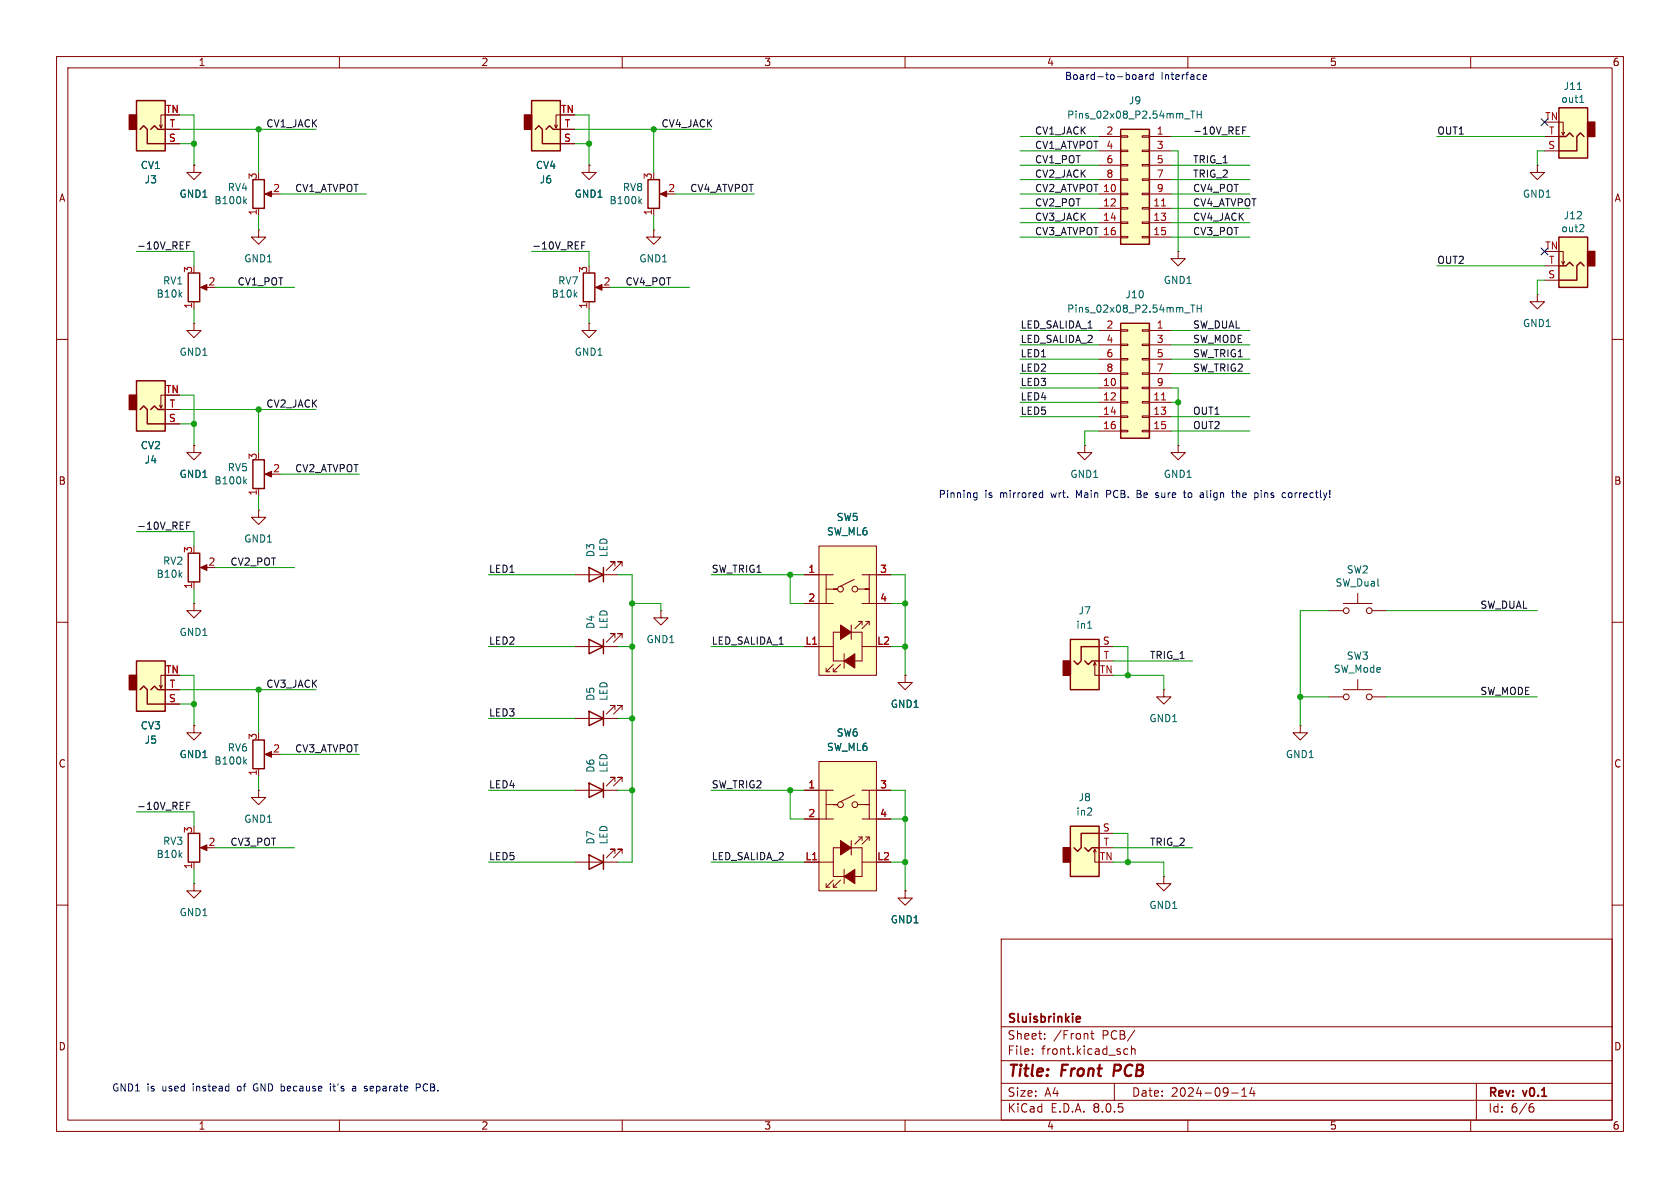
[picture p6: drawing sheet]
<svg xmlns="http://www.w3.org/2000/svg" width="297mm" height="210mm" viewBox="0 0 297 210" stroke-linecap="round" stroke-linejoin="round" font-family="sans-serif">
<g fill="none" stroke="#840000" stroke-width=".18">
<path d="M10 10h277v190h-277zM12 12h273v186h-273zM60 10v2M110 10v2M160 10v2M210 10v2M260 10v2M10 60h2M285 60h2M10 110h2M234.9 108h2.6M237.5 106.7h5.1"/>
<path d="M240 104.9v1.8M242.6 108h2.5M285 110h2M10 160h2M34.3 152.4v1.3M35.8 149.9h1M285 160h2M177 166h108v32h-108zM60 198v2M110 198v2M160 198v2M177 194.5h108"/>
<path d="M177 191.5h108M177 187.5h108M177 181.5h108M182.5 186.3v.1M182.5 185.5v.1M184.7 183.6v.1M184.7 182.8v.1M192.8 182.7h.6M193 182.2v1.3l.4 .2M197 191.5v3M198.7 186.1l.3 .3 .4-.1M199.4 185.5l-.4-.1-.3 .3"/>
<path d="M200 185.5l.2-.1 .4 .1 .1 .9M200 184.9v1.5M200.6 182.1l-1.3 2M210 198v2M217.7 193.2h1.2M219.5 193.8h.9M219.5 192.7l.5-.4v1.5M221.3 192.2l-.3 1.1h.9M221.7 192.8v1M260 198v2M261 191.5v6.5M270.6 195.7h.3l.3 .3-.1 .5-.5 .1"/>
<path d="M271 195.1l-.4 .1"/>
<circle cx="238" cy="108" r=".51"/>
<circle cx="242.1" cy="108" r=".51"/>
</g>
<path d="M197.1 188.2l-.3 2" fill="none" stroke="#840000" stroke-width=".4"/>
<path d="M190.5 179.7l.4 .1 .1 .2-.7 .2M190.9 180.6l-.4 .1" fill="none" stroke="#840000" stroke-width=".3"/>
<path d="M35.4 149.9l1.2-.5v1z" fill="#840000" stroke="#840000" stroke-width=".18"/>
<path d="M33.3 147.3h2v5.1h-2z" fill="none" stroke="#840000" stroke-width=".25"/>
<path d="M94 17.8h5.1v8.9h-5.1z" fill="#ffffc2"/>
<path d="M92.7 20.3h1.3v2.6h-1.3z" fill="#840000" stroke="#840000" stroke-width=".25"/>
<path d="M98.6 22.1l-.3 .5M99.1 20.3h-.8v2.3l-.3-.5M99.1 25.4h2.5M99.1 22.9h2.5M104.1 29.2v1.3h1.3l-1.3 1.3-1.2-1.3h1.2M104.1 29.2h.1M34.3 156.2v1.3h1.3l-1.3 1.3-1.3-1.3h1.3M34.3 156.2h.1" fill="none" stroke="#840000" stroke-width=".18"/>
<path d="M94 17.8h5.1v8.9h-5.1zM94.6 22.9l.6-.7 .7 .7v2.5h3.2M96.5 22.9l.7-.7 .6 .7h1.3" fill="none" stroke="#840000" stroke-width=".25"/>
<path d="M144.8 96.5h10.1v22.9h-10.1z" fill="#ffffc2"/>
<g fill="none" stroke="#840000" stroke-width=".18">
<path d="M144.8 96.5h10.1v22.9h-10.1zM142.2 114.3h5.1M142.2 106.7h5.1M142.2 101.6h5.1M146 118.1v.6h.7M146 104.1h2.1h-.8M146 101.6v5.1M147.3 118.1v.6h.7M147.3 117.5l-1.3 1.2M147.3 111.8h5.1v5h-5.1zM148.6 117.5l-1.3 1.2M149.2 115.6v2.5"/>
<path d="M150.5 110.5v2.5M151 102.4l-2.4 1.2M151.6 104.1h2.1h-.8M151.8 109.9h.6v.6M152.4 114.3h2.5M152.4 106.7h5.1M152.4 101.6h5.1M152.4 109.9l-1.3 1.2M153 109.9h.7v.6M153.7 109.9l-1.3 1.2M153.7 101.6v5.1M205.7 121.9v1.3h1.3l-1.3 1.3-1.2-1.3h1.2"/>
<path d="M205.7 121.9h.1"/>
<circle cx="148.6" cy="104.1" r=".51"/>
<circle cx="151.1" cy="104.1" r=".51"/>
</g>
<g fill="#840000" stroke="#840000" stroke-width=".18">
<path d="M149.2 116.8l1.9-1.2v2.5z"/>
<path d="M148.6 110.5l1.9 1.3-1.9 1.2z"/>
</g>
<path d="M198.1 57.2h5.1v20.3h-5.1z" fill="#ffffc2"/>
<g fill="none" stroke="#840000" stroke-width=".18">
<path d="M271.8 29.2v1.3h1.2l-1.2 1.3-1.3-1.3h1.3M271.8 29.2h.1M194.3 58.4h3.8M198.1 58.3h1.3v.2h-1.3zM201.9 58.3h1.3v.2h-1.3zM203.2 58.4h3.8M191.8 78.7v1.3h1.2l-1.2 1.3-1.3-1.3h1.3M191.8 78.7h.1M194.3 68.6h3.8M194.3 71.1h3.8M194.3 73.7h3.8M194.3 76.2h3.8"/>
<path d="M194.3 61h3.8M194.3 63.5h3.8M194.3 66h3.8M198.1 76.1h1.3v.2h-1.3zM198.1 73.5h1.3v.3h-1.3zM198.1 71h1.3v.2h-1.3zM198.1 68.5h1.3v.2h-1.3zM198.1 65.9h1.3v.3h-1.3zM198.1 63.4h1.3v.2h-1.3zM198.1 60.8h1.3v.3h-1.3zM201.9 76.1h1.3v.2h-1.3zM201.9 73.5h1.3v.3h-1.3z"/>
<path d="M201.9 71h1.3v.2h-1.3zM201.9 68.5h1.3v.2h-1.3zM201.9 65.9h1.3v.3h-1.3zM201.9 63.4h1.3v.2h-1.3zM201.9 60.8h1.3v.3h-1.3zM203.2 68.6h3.8M203.2 71.1h3.8M203.2 73.7h3.8M203.2 76.2h3.8M203.2 61h3.8M203.2 63.5h3.8M203.2 66h3.8"/>
<path d="M229.9 128.3v1.2h1.2l-1.2 1.3-1.3-1.3h1.3M229.9 128.3h.1M234.9 123.2h2.6M237.5 121.9h5.1M240 120.1v1.8M242.6 123.2h2.5"/>
<circle cx="238" cy="123.2" r=".51"/>
<circle cx="242.1" cy="123.2" r=".51"/>
</g>
<path d="M198.1 57.2h5.1v20.3h-5.1z" fill="none" stroke="#840000" stroke-width=".25"/>
<path d="M205.3 70.7h.8" fill="none" stroke="#a90000" stroke-width=".18"/>
<path d="M209.4 55.3h1M210.5 53.9h.7M210.9 53.9v1.3M211.6 53.9v1.3M211.6 54.5h.8M212.4 53.9v1.3" fill="none" stroke="#006464" stroke-width=".18"/>
<path d="M189.2 146.1h5.1v8.8h-5.1z" fill="#ffffc2"/>
<path d="M188 149.9h1.2v2.5h-1.2z" fill="#840000" stroke="#840000" stroke-width=".25"/>
<path d="M193.3 150.6l.2-.5v2.3h.8M193.5 150.1l.3 .5M194.3 147.3h2.5M194.3 149.9h2.5M205.7 154.9v1.3h1.3l-1.3 1.3-1.2-1.3h1.2M205.7 154.9h.1" fill="none" stroke="#840000" stroke-width=".18"/>
<path d="M189.2 146.1h5.1v8.8h-5.1zM191.8 149.9l.6 .6 .6-.6h1.3M194.3 147.3h-3.2v2.6l-.6 .6-.6-.6" fill="none" stroke="#840000" stroke-width=".25"/>
<path d="M275.6 41.9h5.1v8.9h-5.1z" fill="#ffffc2"/>
<path d="M280.7 44.5h1.2v2.5h-1.2z" fill="#840000" stroke="#840000" stroke-width=".25"/>
<path d="M271.8 52.1v1.2h1.2l-1.2 1.3-1.3-1.3h1.3M271.8 52.1h.1M273 49.5h2.6M273 47h2.6M275.6 44.5h.8v2.2l.2-.5M276.1 46.2l.3 .5" fill="none" stroke="#840000" stroke-width=".18"/>
<path d="M275.6 41.9h5.1v8.9h-5.1zM275.6 47h1.3l.6-.6 .6 .6M280 47l-.6-.6-.6 .6v2.5h-3.2" fill="none" stroke="#840000" stroke-width=".25"/>
<path d="M279.9 39.8l.1 .1-.1 .3-.7 .8h.8" fill="none" stroke="#006464" stroke-width=".18"/>
<path d="M144.8 134.6h10.1v22.9h-10.1z" fill="#ffffc2"/>
<g fill="none" stroke="#840000" stroke-width=".18">
<path d="M160 119.4v1.3h1.3l-1.3 1.2-1.3-1.2h1.3M160 119.4h.1M142.2 139.7h5.1M144.8 134.6h10.1v22.9h-10.1zM146 139.7v5.1M152.4 139.7h5.1M153.7 139.7v5.1M142.2 152.4h5.1M142.2 144.8h5.1M146 156.2v.6h.7M146 142.2h2.1h-.8M147.3 156.2v.6h.7"/>
<path d="M147.3 155.6l-1.3 1.2M147.3 149.9h5.1v5h-5.1zM148.6 155.6l-1.3 1.2M149.2 153.7v2.5M150.5 148.6v2.5M151 140.5l-2.4 1.2M151.6 142.2h2.1h-.8M151.8 148h.6v.6M152.4 152.4h2.5M152.4 144.8h5.1M152.4 148l-1.3 1.2M153 148h.7v.6"/>
<path d="M153.7 148l-1.3 1.2M160 157.5v1.3h1.3l-1.3 1.2-1.3-1.2h1.3M160 157.5h.1"/>
<circle cx="148.6" cy="142.2" r=".51"/>
<circle cx="151.1" cy="142.2" r=".51"/>
</g>
<g fill="#840000" stroke="#840000" stroke-width=".18">
<path d="M149.2 154.9l1.9-1.2v2.5z"/>
<path d="M148.6 148.6l1.9 1.3-1.9 1.2z"/>
</g>
<path d="M189.2 113h5.1v8.9h-5.1z" fill="#ffffc2"/>
<path d="M188 116.8h1.2v2.6h-1.2z" fill="#840000" stroke="#840000" stroke-width=".25"/>
<path d="M104.1 57.2v1.2h1.3l-1.3 1.3-1.2-1.3h1.2M104.1 57.2h.1M193.3 117.6l.2-.5v2.3h.8M193.5 117.1l.3 .5M194.3 114.3h2.5M194.3 116.8h2.5M101.6 139.7h7.6M108.7 138.2v-.8h-.8h.8l-1.5 1.5M110 138.2v-.8h-.8h.8l-1.5 1.5M101.6 152.4h7.6M108.7 150.9v-.8h-.8h.8l-1.5 1.5M110 150.9v-.8h-.8h.8l-1.5 1.5" fill="none" stroke="#840000" stroke-width=".18"/>
<path d="M189.2 113h5.1v8.9h-5.1zM191.8 116.8l.6 .7 .6-.7h1.3M194.3 114.3h-3.2v2.5l-.6 .7-.6-.7M104.1 138.4l2.6 1.3-2.6 1.3zM106.7 138.4v2.6M104.1 151.1l2.6 1.3-2.6 1.3zM106.7 151.1v2.6" fill="none" stroke="#840000" stroke-width=".25"/>
<path d="M192.3 111.1h.7" fill="none" stroke="#006464" stroke-width=".18"/>
<path d="M24.1 116.8h5.1v8.9h-5.1z" fill="#ffffc2"/>
<path d="M22.9 119.4h1.2v2.5h-1.2z" fill="#840000" stroke="#840000" stroke-width=".25"/>
<g fill="none" stroke="#840000" stroke-width=".18">
<path d="M115.6 36.8v1.3M117.1 34.3h1M104.1 53.3v1.3M105.7 50.8h1M115.6 40.6v1.3h1.2l-1.2 1.3-1.3-1.3h1.3M115.6 40.6h.1M208.3 78.7v1.3h1.2l-1.2 1.3-1.3-1.3h1.3M208.3 78.7h.1M45.7 90.2v1.2h1.3l-1.3 1.3-1.3-1.3h1.3M45.7 90.2h.1M29.2 119.4h-.8v2.3l-.2-.5M101.6 114.3h7.6"/>
<path d="M108.7 112.8v-.8h-.8h.8l-1.5 1.5M110 112.8v-.8h-.8h.8l-1.5 1.5M116.8 108v1.2h1.3l-1.3 1.3-1.2-1.3h1.2M116.8 108h.1M28.7 121.2l-.3 .5M29.2 124.5h2.5M29.2 121.9h2.5M34.3 128.3v1.2h1.3l-1.3 1.3-1.3-1.3h1.3M34.3 128.3h.1M45.7 139.7v1.3h1.3l-1.3 1.2-1.3-1.2h1.3M45.7 139.7h.1M45.7 135.9v1.3"/>
<path d="M47.2 133.4h1.1M101.6 127h7.6M108.7 125.5v-.8h-.8h.8l-1.5 1.5M110 125.5v-.8h-.8h.8l-1.5 1.5"/>
</g>
<path d="M114.6 31.8h2v5h-2zM103.1 48.3h2.1v5h-2.1zM24.1 116.8h5.1v8.9h-5.1zM104.1 113l2.6 1.3-2.6 1.3zM106.7 113v2.6M24.8 121.9l.6-.6 .6 .6v2.6h3.2M26.7 121.9l.6-.6 .6 .6h1.3M44.7 130.8h2v5.1h-2zM104.1 125.7l2.6 1.3-2.6 1.3zM106.7 125.7v2.6" fill="none" stroke="#840000" stroke-width=".25"/>
<g fill="#840000" stroke="#840000" stroke-width=".18">
<path d="M116.7 34.3l1.2-.5v1z"/>
<path d="M46.9 133.4l1.1-.6v1.1z"/>
<path d="M105.3 50.8l1.1-.5v1z"/>
</g>
<path d="M113.1 35.5l.3 .5M113.4 35.2l-.4 .4M43.2 134.6l.4 .5M43.6 134.2l-.5 .5" fill="none" stroke="#006464" stroke-width=".18"/>
<path d="M275.6 19.1h5.1v8.8h-5.1z" fill="#ffffc2"/>
<path d="M280.7 21.6h1.2v2.5h-1.2z" fill="#840000" stroke="#840000" stroke-width=".25"/>
<path d="M273 26.7h2.6M273 24.1h2.6M275.6 21.6h.8v2.3l.2-.5M276.1 23.4l.3 .5M34.3 106.7v1.3h1.3l-1.3 1.2-1.3-1.2h1.3M34.3 106.7h.1M34.3 102.9v1.2M35.8 100.3h1M101.6 101.6h7.6M108.7 100.1v-.8h-.8h.8l-1.5 1.5M110 100.1v-.8h-.8h.8l-1.5 1.5" fill="none" stroke="#840000" stroke-width=".18"/>
<path d="M275.6 19.1h5.1v8.8h-5.1zM275.6 24.1h1.3l.6-.6 .6 .6M280 24.1l-.6-.6-.6 .6v2.6h-3.2M33.3 97.8h2v5.1h-2zM104.1 100.3l2.6 1.3-2.6 1.3zM106.7 100.3v2.6" fill="none" stroke="#840000" stroke-width=".25"/>
<path d="M278.9 15.8h.7M279.3 18.1h.7M279.5 17l.1-.2v1.3" fill="none" stroke="#006464" stroke-width=".18"/>
<path d="M35.4 100.3l1.2-.5v1z" fill="#840000" stroke="#840000" stroke-width=".18"/>
<path d="M24.1 67.3h5.1v8.9h-5.1z" fill="#ffffc2"/>
<path d="M22.9 69.9h1.2v2.5h-1.2z" fill="#840000" stroke="#840000" stroke-width=".25"/>
<path d="M28.7 71.6l-.3 .5M29.2 69.9h-.8v2.2l-.2-.5M29.2 74.9h2.5M29.2 72.4h2.5" fill="none" stroke="#840000" stroke-width=".18"/>
<path d="M24.1 67.3h5.1v8.9h-5.1zM24.8 72.4l.6-.6 .6 .6v2.5h3.2M26.7 72.4l.6-.6 .6 .6h1.3" fill="none" stroke="#840000" stroke-width=".25"/>
<path d="M24.1 17.8h5.1v8.9h-5.1z" fill="#ffffc2"/>
<path d="M22.9 20.3h1.2v2.6h-1.2z" fill="#840000" stroke="#840000" stroke-width=".25"/>
<g fill="none" stroke="#840000" stroke-width=".18">
<path d="M28.7 22.1l-.3 .5M29.2 20.3h-.8v2.3l-.2-.5M29.2 25.4h2.5M29.2 22.9h2.5M34.3 29.2v1.3h1.3l-1.3 1.3-1.3-1.3h1.3M34.3 29.2h.1M45.7 36.8v1.3M47.2 34.3h1.1M34.3 57.2v1.2h1.3l-1.3 1.3-1.3-1.3h1.3M34.3 57.2h.1M34.3 53.3v1.3M35.8 50.8h1"/>
<path d="M45.7 40.6v1.3h1.3l-1.3 1.3-1.3-1.3h1.3M45.7 40.6h.1M208.3 44.5v1.2h1.2l-1.2 1.3-1.3-1.3h1.3M208.3 44.5h.1M34.3 78.7v1.3h1.3l-1.3 1.3-1.3-1.3h1.3M34.3 78.7h.1M45.7 86.4v1.2M47.2 83.8h1.1"/>
</g>
<path d="M24.1 17.8h5.1v8.9h-5.1zM24.8 22.9l.6-.7 .6 .7v2.5h3.2M26.7 22.9l.6-.7 .6 .7h1.3M44.7 31.8h2v5h-2zM33.3 48.3h2v5h-2zM44.7 81.3h2v5.1h-2z" fill="none" stroke="#840000" stroke-width=".25"/>
<g fill="#840000" stroke="#840000" stroke-width=".18">
<path d="M35.4 50.8l1.2-.5v1z"/>
<path d="M46.9 83.8l1.1-.5v1z"/>
<path d="M46.9 34.3l1.1-.5v1z"/>
</g>
<path d="M43.2 35.5l.4 .5M43.6 35.2l-.5 .4M43.2 85.1l.4 .4M43.6 84.7l-.5 .5" fill="none" stroke="#006464" stroke-width=".18"/>
<path d="M198.1 22.9h5.1v20.3h-5.1z" fill="#ffffc2"/>
<g fill="none" stroke="#840000" stroke-width=".18">
<path d="M29.2 25.4h2.5M29.2 22.9h2.5M34.3 29.2h.1M99.1 25.4h2.5M99.1 22.9h2.5M104.1 29.2h.1M194.3 24.1h3.8M194.3 34.3h3.8M194.3 36.8h3.8M194.3 39.4h3.8M194.3 26.7h3.8M194.3 29.2h3.8"/>
<path d="M194.3 31.8h3.8M198.1 39.2h1.3v.3h-1.3zM198.1 36.7h1.3v.3h-1.3zM198.1 34.2h1.3v.2h-1.3zM198.1 31.6h1.3v.3h-1.3zM198.1 29.1h1.3v.2h-1.3zM198.1 26.5h1.3v.3h-1.3zM198.1 24h1.3v.3h-1.3zM201.9 39.2h1.3v.3h-1.3zM201.9 36.7h1.3v.3h-1.3zM201.9 34.2h1.3v.2h-1.3zM201.9 31.6h1.3v.3h-1.3z"/>
<path d="M201.9 29.1h1.3v.2h-1.3zM201.9 26.5h1.3v.3h-1.3zM201.9 24h1.3v.3h-1.3zM203.2 24.1h3.8M203.2 34.3h3.8M203.2 36.8h3.8M203.2 39.4h3.8M203.2 26.7h3.8M203.2 29.2h3.8M203.2 31.8h3.8M194.3 41.9h3.8M198.1 41.8h1.3v.2h-1.3z"/>
<path d="M201.9 41.8h1.3v.2h-1.3zM203.2 41.9h3.8M29.2 74.9h2.5M29.2 72.4h2.5M34.3 78.7h.1M142.2 101.6h2.6M142.2 106.7h2.6M142.2 114.3h2.6M154.9 101.6h2.6M154.9 106.7h2.6M160 119.4h.1M29.2 124.5h2.5"/>
<path d="M29.2 121.9h2.5M34.3 128.3h.1M142.2 139.7h2.6M154.9 139.7h2.6M142.2 144.8h2.6M142.2 152.4h2.6M154.9 144.8h2.6M160 157.5h.1"/>
</g>
<path d="M198.1 22.9h5.1v20.3h-5.1z" fill="none" stroke="#840000" stroke-width=".25"/>
<path d="M205.3 36.4h.8" fill="none" stroke="#a90000" stroke-width=".18"/>
<path d="M210.5 19.6h.7M210.9 19.6v1.3M211.6 19.6v1.3M212.4 19.6v1.3M209.4 21h1M211.6 20.2h.8" fill="none" stroke="#006464" stroke-width=".18"/>
<path d="M219.7 23h.4M220.3 22.4h-.6v1.3M33 43.4h.4M33.6 42.8h-.6v1.2M102.8 43.4h.5M103.5 42.8h-.7v1.2M33 92.9h.4M33.6 92.3h-.6v1.3M33 142.4h.4M33.6 141.8h-.6v1.3" fill="none" stroke="#0f0f0f" stroke-width=".18"/>
<g fill="none" stroke="#0000c2" stroke-width=".18">
<path d="M200.4 13.2l.3 .1 .2 .1-.1 .5-.4 .1M201.4 13.3h.5v.7M201.9 13.5l-.4 .1-.2 .1 .2 .3h.4M202.5 13.2v.8M202.9 13.2l-.4 .2M203.9 13.3l-.4-.1-.2 .2 .1 .6h.5M203.9 12.8v1.2M212.7 13.6l.6-.1v-.2l-.4-.1-.2 .2 .1 .6h.5M172.2 87.9h.5M172.2 87.2h.5M172.7 87.1v1l-.2 .3-.3-.1M184 87.1l.3 .1"/>
<path d="M184.3 87.9l-.3 .1M184.3 86.7v1.3M195.6 87.4h.5M196.1 86.7h-.5v1.3M201 87.3h.4M201.4 86.7h-.4v1.3h.5M204.5 87.1l.3 .1M204.5 87.5l.3 .2M204.8 87.8l-.1 .2h-.3M209.2 87.1h.5M209.4 86.7v1.1l.3 .2M212.6 87.1l.2 .2v.7"/>
<path d="M212.8 87.9l-.5 .1M212.8 87.4l-.5 .1M217.7 87.1h.5M217.9 86.7v1.1l.3 .2M218.6 86.7v1.3M219 87.1l-.4 .1M223 86.7v.1M223 87.1v.9M228.3 87.2l-.3-.1-.2 .3v.4l.2 .2 .3-.1M45 191.7l-.2 .4 .2 .7M58.4 191.6v.1M58.4 192v.9"/>
<path d="M58.8 192h.5M62.3 192.1h.5l.1 .8M62.9 192.3l-.4 .1-.2 .2 .2 .3 .4-.1M73.6 192.3l.6-.1 .1-.2v-.3l-.7-.1v1.3"/>
</g>
<g fill="none" stroke="#009600" stroke-width=".18">
<path d="M31.7 20.3h2.6v8.9M31.7 25.4h2.6M31.7 22.9h24.2M45.7 22.9v7.6M45.7 38.1v2.5M49.5 34.3h15.3M101.6 25.4h2.5M101.6 20.3h2.5v8.9M101.6 22.9h24.1M115.6 22.9v7.6M115.6 38.1v2.5M119.4 34.3h13.9"/>
<path d="M180.3 24.1h14M180.3 34.3h14M180.3 39.4h14M180.3 26.7h14M180.3 31.8h14M180.3 29.2h14M180.3 36.8h14M207 24.1h14M207 34.3h14M207 39.4h14M207 26.7h1.3v17.8M207 31.8h14"/>
<path d="M207 29.2h14M207 36.8h14M254 24.1h19M273 26.7h-1.2v2.5M24.1 44.5h10.2v2.5M34.3 54.6v2.6M38.1 50.8h14M94 44.5h10.1v2.5M104.1 54.6v2.6M107.9 50.8h14M180.3 58.4h14M180.3 41.9h14"/>
<path d="M207 58.4h14M207 41.9h14M254 47h19M273 49.5h-1.2v2.6M31.7 69.9h2.6v8.8M31.7 72.4h24.2M31.7 74.9h2.6M45.7 72.4v7.6M180.3 61h14M180.3 63.5h14M180.3 73.7h14M180.3 71.1h14"/>
<path d="M180.3 66h14M180.3 68.6h14M194.3 76.2h-2.5v2.5M207 61h14M207 63.5h14M207 76.2h14M207 68.6h1.3v10.1M207 73.7h14M207 71.1h1.3M207 66h14M24.1 94h10.2v2.5M45.7 87.6v2.6"/>
<path d="M49.5 83.8h14M31.7 119.4h2.6v8.9M34.3 104.1v2.6M38.1 100.3h14M86.4 114.3h15.2M86.4 101.6h15.2M109.2 101.6h2.6v50.8h-2.6M109.2 114.3h2.6M111.8 106.7h5v1.3M125.7 114.3h16.5M125.7 101.6h16.5M139.7 101.6v5.1h2.5"/>
<path d="M157.5 101.6h2.5v17.8M157.5 114.3h2.5M157.5 106.7h2.5M196.8 119.4h8.9v2.5M196.8 114.3h2.6v5.1M196.8 116.8h14M234.9 108h-5v20.3M245.1 108h26.7M31.7 121.9h24.2M31.7 124.5h2.6M45.7 121.9v7.6M45.7 137.2v2.5"/>
<path d="M49.5 133.4h14M86.4 127h15.2M86.4 139.7h15.2M109.2 127h2.6M109.2 139.7h2.6M125.7 139.7h16.5M139.7 139.7v5.1h2.5M157.5 139.7h2.5v17.8M229.9 123.2h5M245.1 123.2h26.7M24.1 143.5h10.2v2.6M34.3 153.7v2.5"/>
<path d="M38.1 149.9h14M86.4 152.4h15.2M125.7 152.4h16.5M157.5 152.4h2.5M157.5 144.8h2.5M196.8 152.4h8.9v2.5M196.8 147.3h2.6v5.1M196.8 149.9h14"/>
</g>
<path d="M272.4 21l1.3 1.2M273.7 21l-1.3 1.2M272.4 43.8l1.3 1.3M273.7 43.8l-1.3 1.3" fill="none" stroke="#000084" stroke-width=".18"/>
<g fill="#009600" stroke="#009600" stroke-width=".18">
<circle cx="34.3" cy="74.9" r=".46"/>
<circle cx="34.3" cy="25.4" r=".46"/>
<circle cx="45.7" cy="72.4" r=".46"/>
<circle cx="45.7" cy="22.9" r=".46"/>
<circle cx="199.4" cy="119.4" r=".46"/>
<circle cx="199.4" cy="152.4" r=".46"/>
<circle cx="229.9" cy="123.2" r=".46"/>
<circle cx="139.7" cy="101.6" r=".46"/>
<circle cx="160" cy="114.3" r=".46"/>
<circle cx="160" cy="106.7" r=".46"/>
<circle cx="104.1" cy="25.4" r=".46"/>
<circle cx="111.8" cy="114.3" r=".46"/>
<circle cx="111.8" cy="106.7" r=".46"/>
<circle cx="115.6" cy="22.9" r=".46"/>
<circle cx="45.7" cy="121.9" r=".46"/>
<circle cx="34.3" cy="124.5" r=".46"/>
<circle cx="208.3" cy="71.1" r=".46"/>
<circle cx="111.8" cy="139.7" r=".46"/>
<circle cx="111.8" cy="127" r=".46"/>
<circle cx="160" cy="144.8" r=".46"/>
<circle cx="160" cy="152.4" r=".46"/>
<circle cx="139.7" cy="139.7" r=".46"/>
</g>
<g font-size="2.8" fill="#840000">
<text x="178" y="190.9">Title:</text>
<text x="187.7" y="190.9">Front</text>
<text x="197.7" y="190.9">PCB</text>
</g>
<g font-size="2.1" fill="#840000">
<text x="178" y="184">Sheet:</text>
<text x="178" y="181.2">Sluisbrinkie</text>
<text x="186.2" y="184">/Front</text>
<text x="194.9" y="184">PCB/</text>
<text x="178" y="186.7">File:</text>
<text x="184.1" y="186.7">front.kicad_sch</text>
<text x="178" y="196.9">KiCad</text>
<text x="178" y="194.1">Size:</text>
<text x="184.7" y="194.1">A4</text>
<text x="185.7" y="196.9">E.D.A.</text>
<text x="193.3" y="196.9">8.0.5</text>
<text x="200" y="194.1">Date:</text>
<text x="207" y="194.1">2024-09-14</text>
<text x="263" y="194.3">Rev:</text>
<text x="263" y="196.9">Id:</text>
<text x="267.1" y="196.9">6/6</text>
<text x="269.4" y="194.3">v0.1</text>
</g>
<g font-size="1.8" fill="#840000">
<text x="35" y="11.9">1</text>
<text x="85" y="11.9">2</text>
<text x="135" y="11.9">3</text>
<text x="185" y="11.9">4</text>
<text x="235" y="11.9">5</text>
<text x="285" y="11.9">6</text>
<text x="10.3" y="35.9">A</text>
<text x="285.3" y="35.9">A</text>
<text x="10.3" y="85.9">B</text>
<text x="285.3" y="85.9">B</text>
<text x="10.3" y="135.9">C</text>
<text x="285.3" y="135.9">C</text>
<text x="10.3" y="185.9">D</text>
<text x="285.3" y="185.9">D</text>
<text x="35" y="199.9">1</text>
<text x="85" y="199.9">2</text>
<text x="135" y="199.9">3</text>
<text x="185" y="199.9">4</text>
<text x="235" y="199.9">5</text>
<text x="285" y="199.9">6</text>
</g>
<g font-size="1.8" fill="#0000c2">
<text x="188.2" y="14.3">Board-to-board</text>
<text x="205.3" y="14.3">Interface</text>
<text x="165.8" y="88.2">Pinning</text>
<text x="174.1" y="88.2">is</text>
<text x="176.9" y="88.2">mirrored</text>
<text x="186.1" y="88.2">wrt.</text>
<text x="190.7" y="88.2">Main</text>
<text x="196.3" y="88.2">PCB.</text>
<text x="201.8" y="88.2">Be</text>
<text x="205.4" y="88.2">sure</text>
<text x="210.6" y="88.2">to</text>
<text x="213.6" y="88.2">align</text>
<text x="219.5" y="88.2">the</text>
<text x="223.7" y="88.2">pins</text>
<text x="228.8" y="88.2">correctly!</text>
<text x="19.7" y="193.1">GND1</text>
<text x="26" y="193.1">is</text>
<text x="28.8" y="193.1">used</text>
<text x="34.4" y="193.1">instead</text>
<text x="42.4" y="193.1">of</text>
<text x="45.5" y="193.1">GND because</text>
<text x="59.4" y="193.1">it's</text>
<text x="63.6" y="193.1">a</text>
<text x="65.9" y="193.1">separate</text>
<text x="75.2" y="193.1">PCB.</text>
</g>
<g font-size="1.8" fill="#006464">
<text x="276.3" y="16.1">J11</text>
<text x="188.6" y="21.2">Pins_02x08_P2.54mm_TH</text>
<text x="199.5" y="18.6">J9</text>
<text x="275.9" y="18.4">out1</text>
<text x="24.8" y="30.1">CV1</text>
<text x="25.5" y="32.6">J3</text>
<text x="31.6" y="35.2">GND1</text>
<text x="40.2" y="34">RV4</text>
<text x="94.6" y="30.1">CV4</text>
<text x="95.3" y="32.6">J6</text>
<text x="101.5" y="35.2">GND1</text>
<text x="110" y="34">RV8</text>
<text x="269.1" y="35.2">GND1</text>
<text x="37.8" y="36.3">B100k</text>
<text x="107.7" y="36.3">B100k</text>
<text x="275.9" y="41.2">out2</text>
<text x="276.3" y="39">J12</text>
<text x="43.1" y="46.6">GND1</text>
<text x="112.9" y="46.6">GND1</text>
<text x="27.6" y="52.8">B10k</text>
<text x="28.7" y="50.5">RV1</text>
<text x="97.4" y="52.8">B10k</text>
<text x="98.6" y="50.5">RV7</text>
<text x="198.9" y="52.9">J10</text>
<text x="205.6" y="50.4">GND1</text>
<text x="188.6" y="55.5">Pins_02x08_P2.54mm_TH</text>
<text x="269.1" y="58">GND1</text>
<text x="31.6" y="63.1">GND1</text>
<text x="101.5" y="63.1">GND1</text>
<text x="24.8" y="79.6">CV2</text>
<text x="25.5" y="82.1">J4</text>
<text x="40.2" y="83.5">RV5</text>
<text x="31.6" y="84.7">GND1</text>
<text x="37.8" y="85.8">B100k</text>
<text x="189.1" y="84.7">GND1</text>
<text x="205.6" y="84.7">GND1</text>
<text x="146.1" y="94.8">SW_ML6</text>
<text x="147.8" y="92.3">SW5</text>
<text x="28.7" y="100">RV2</text>
<text x="43.1" y="96.1">GND1</text>
<text x="105.3" y="98.6" transform="rotate(-90 105.3 98.6)">D3</text>
<text x="107.6" y="98.6" transform="rotate(-90 107.6 98.6)">LED</text>
<text x="238" y="101.6">SW2</text>
<text x="27.6" y="102.3">B10k</text>
<text x="236" y="103.9">SW_Dual</text>
<text x="31.6" y="112.6">GND1</text>
<text x="105.3" y="111.3" transform="rotate(-90 105.3 111.3)">D4</text>
<text x="107.6" y="111.3" transform="rotate(-90 107.6 111.3)">LED</text>
<text x="114.2" y="113.9">GND1</text>
<text x="190.2" y="111.4">in1</text>
<text x="190.6" y="108.8">J7</text>
<text x="235.7" y="119.1">SW_Mode</text>
<text x="238" y="116.8">SW3</text>
<text x="105.3" y="124" transform="rotate(-90 105.3 124)">D5</text>
<text x="107.6" y="124" transform="rotate(-90 107.6 124)">LED</text>
<text x="157.4" y="125.3">GND1</text>
<text x="24.8" y="129.1">CV3</text>
<text x="25.5" y="131.7">J5</text>
<text x="147.8" y="130.4">SW6</text>
<text x="203.1" y="127.9">GND1</text>
<text x="31.6" y="134.2">GND1</text>
<text x="37.8" y="135.4">B100k</text>
<text x="40.2" y="133">RV6</text>
<text x="105.3" y="136.7" transform="rotate(-90 105.3 136.7)">D6</text>
<text x="107.6" y="136.7" transform="rotate(-90 107.6 136.7)">LED</text>
<text x="146.1" y="132.9">SW_ML6</text>
<text x="227.2" y="134.2">GND1</text>
<text x="190.6" y="141.8">J8</text>
<text x="28.7" y="149.6">RV3</text>
<text x="43.1" y="145.6">GND1</text>
<text x="105.3" y="149.4" transform="rotate(-90 105.3 149.4)">D7</text>
<text x="107.6" y="149.4" transform="rotate(-90 107.6 149.4)">LED</text>
<text x="190.2" y="144.4">in2</text>
<text x="27.6" y="151.9">B10k</text>
<text x="203.1" y="160.9">GND1</text>
<text x="31.6" y="162.2">GND1</text>
<text x="157.4" y="163.4">GND1</text>
</g>
<g font-size="1.8" fill="#a90000">
<text x="29.2" y="20.1">TN</text>
<text x="29.9" y="22.6">T</text>
<text x="99.1" y="20.1">TN</text>
<text x="99.7" y="22.6">T</text>
<text x="195.5" y="23.9">2</text>
<text x="204.4" y="23.9">1</text>
<text x="273.1" y="21.3">TN</text>
<text x="273.7" y="23.9">T</text>
<text x="29.8" y="25.1">S</text>
<text x="99.6" y="25.1">S</text>
<text x="195.5" y="29">6</text>
<text x="204.4" y="26.4">3</text>
<text x="204.4" y="29">5</text>
<text x="273.6" y="26.4">S</text>
<text x="45.5" y="31.8" transform="rotate(-90 45.5 31.8)">3</text>
<text x="48.2" y="34">2</text>
<text x="115.3" y="31.8" transform="rotate(-90 115.3 31.8)">3</text>
<text x="118" y="34">2</text>
<text x="195.5" y="31.5">8</text>
<text x="204.4" y="31.5">7</text>
<text x="204.4" y="34">9</text>
<text x="45.5" y="38.2" transform="rotate(-90 45.5 38.2)">1</text>
<text x="115.3" y="38.2" transform="rotate(-90 115.3 38.2)">1</text>
<text x="194.9" y="36.6">12</text>
<text x="194.9" y="39.1">14</text>
<text x="203.8" y="36.6">11</text>
<text x="203.8" y="39.1">13</text>
<text x="203.8" y="41.7">15</text>
<text x="273.1" y="44.2">TN</text>
<text x="273.7" y="46.7">T</text>
<text x="34" y="48.3" transform="rotate(-90 34 48.3)">3</text>
<text x="36.8" y="50.5">2</text>
<text x="103.9" y="48.3" transform="rotate(-90 103.9 48.3)">3</text>
<text x="106.6" y="50.5">2</text>
<text x="273.6" y="49.3">S</text>
<text x="34" y="54.7" transform="rotate(-90 34 54.7)">1</text>
<text x="103.9" y="54.7" transform="rotate(-90 103.9 54.7)">1</text>
<text x="195.5" y="58.2">2</text>
<text x="204.4" y="58.2">1</text>
<text x="195.5" y="60.7">4</text>
<text x="195.5" y="63.2">6</text>
<text x="195.5" y="65.8">8</text>
<text x="204.4" y="60.7">3</text>
<text x="204.4" y="63.2">5</text>
<text x="204.4" y="65.8">7</text>
<text x="29.2" y="69.6">TN</text>
<text x="194.9" y="68.3">10</text>
<text x="194.9" y="70.9">12</text>
<text x="203.8" y="70.9">11</text>
<text x="204.4" y="68.3">9</text>
<text x="29.8" y="74.7">S</text>
<text x="29.9" y="72.1">T</text>
<text x="194.9" y="73.4">14</text>
<text x="194.9" y="75.9">16</text>
<text x="203.8" y="73.4">13</text>
<text x="203.8" y="75.9">15</text>
<text x="45.5" y="81.4" transform="rotate(-90 45.5 81.4)">3</text>
<text x="48.2" y="83.6">2</text>
<text x="45.5" y="87.7" transform="rotate(-90 45.5 87.7)">1</text>
<text x="34" y="97.9" transform="rotate(-90 34 97.9)">3</text>
<text x="36.8" y="100.1">2</text>
<text x="142.8" y="101.3">1</text>
<text x="155.5" y="101.3">3</text>
<text x="34" y="104.2" transform="rotate(-90 34 104.2)">1</text>
<text x="142.8" y="106.4">2</text>
<text x="155.5" y="106.4">4</text>
<text x="29.2" y="119.1">TN</text>
<text x="142.3" y="114">L1</text>
<text x="155" y="114">L2</text>
<text x="194.3" y="119.1">TN</text>
<text x="194.9" y="114">S</text>
<text x="195" y="116.6">T</text>
<text x="29.8" y="124.2">S</text>
<text x="29.9" y="121.7">T</text>
<text x="45.5" y="130.9" transform="rotate(-90 45.5 130.9)">3</text>
<text x="45.5" y="137.2" transform="rotate(-90 45.5 137.2)">1</text>
<text x="48.2" y="133.1">2</text>
<text x="142.8" y="139.4">1</text>
<text x="155.5" y="139.4">3</text>
<text x="34" y="147.4" transform="rotate(-90 34 147.4)">3</text>
<text x="36.8" y="149.6">2</text>
<text x="142.8" y="144.5">2</text>
<text x="155.5" y="144.5">4</text>
<text x="194.9" y="147.1">S</text>
<text x="195" y="149.6">T</text>
<text x="34" y="153.7" transform="rotate(-90 34 153.7)">1</text>
<text x="142.3" y="152.1">L1</text>
<text x="155" y="152.1">L2</text>
<text x="194.3" y="152.1">TN</text>
</g>
<g font-size="1.8" fill="#0f0f0f">
<text x="47" y="22.6">CV1_JACK</text>
<text x="116.8" y="22.6">CV4_JACK</text>
<text x="182.9" y="23.9">CV1_JACK</text>
<text x="210.8" y="23.9">-10V_REF</text>
<text x="254" y="23.9">OUT1</text>
<text x="182.9" y="28.9">CV1_POT</text>
<text x="182.9" y="26.4">CV1_ATVPOT 4</text>
<text x="210.8" y="28.9">TRIG_1</text>
<text x="52.1" y="34">CV1_ATVPOT</text>
<text x="121.9" y="34">CV4_ATVPOT</text>
<text x="182.9" y="34">CV2_ATVPOT 10</text>
<text x="182.9" y="31.5">CV2_JACK</text>
<text x="210.8" y="31.5">TRIG_2</text>
<text x="210.8" y="34">CV4_POT</text>
<text x="182.9" y="36.6">CV2_POT</text>
<text x="182.9" y="41.6">CV3_ATVPOT 16</text>
<text x="182.9" y="39.1">CV3_JACK</text>
<text x="210.8" y="39.1">CV4_JACK</text>
<text x="210.8" y="41.6">CV3_POT</text>
<text x="210.8" y="36.6">CV4_ATVPOT</text>
<text x="24.1" y="44.2">-10V_REF</text>
<text x="94" y="44.2">-10V_REF</text>
<text x="254" y="46.7">OUT2</text>
<text x="41.9" y="50.5">CV1_POT</text>
<text x="110.5" y="50.5">CV4_POT</text>
<text x="180.3" y="58.2">LED_SALIDA_1</text>
<text x="210.8" y="58.2">SW_DUAL</text>
<text x="180.3" y="63.2">LED1</text>
<text x="180.3" y="65.8">LED2</text>
<text x="180.3" y="60.7">LED_SALIDA_2</text>
<text x="210.8" y="63.2">SW_TRIG1</text>
<text x="210.8" y="65.8">SW_TRIG2</text>
<text x="210.8" y="60.7">SW_MODE</text>
<text x="180.3" y="68.3">LED3</text>
<text x="180.3" y="70.9">LED4</text>
<text x="47" y="72.1">CV2_JACK</text>
<text x="180.3" y="73.4">LED5</text>
<text x="210.8" y="73.4">OUT1</text>
<text x="210.8" y="75.9">OUT2</text>
<text x="52.1" y="83.6">CV2_ATVPOT</text>
<text x="24.1" y="93.7">-10V_REF</text>
<text x="40.6" y="100.1">CV2_POT</text>
<text x="86.4" y="101.3">LED1</text>
<text x="125.7" y="101.3">SW_TRIG1</text>
<text x="261.6" y="107.7">SW_DUAL</text>
<text x="86.4" y="114">LED2</text>
<text x="125.7" y="114">LED_SALIDA_1</text>
<text x="203.2" y="116.6">TRIG_1</text>
<text x="47" y="121.7">CV3_JACK</text>
<text x="261.6" y="122.9">SW_MODE</text>
<text x="86.4" y="126.7">LED3</text>
<text x="52.1" y="133.1">CV3_ATVPOT</text>
<text x="24.1" y="143.2">-10V_REF</text>
<text x="86.4" y="139.4">LED4</text>
<text x="125.7" y="139.4">SW_TRIG2</text>
<text x="40.6" y="149.6">CV3_POT</text>
<text x="203.2" y="149.6">TRIG_2</text>
<text x="86.4" y="152.1">LED5</text>
<text x="125.7" y="152.1">LED_SALIDA_2</text>
</g>
</svg>
